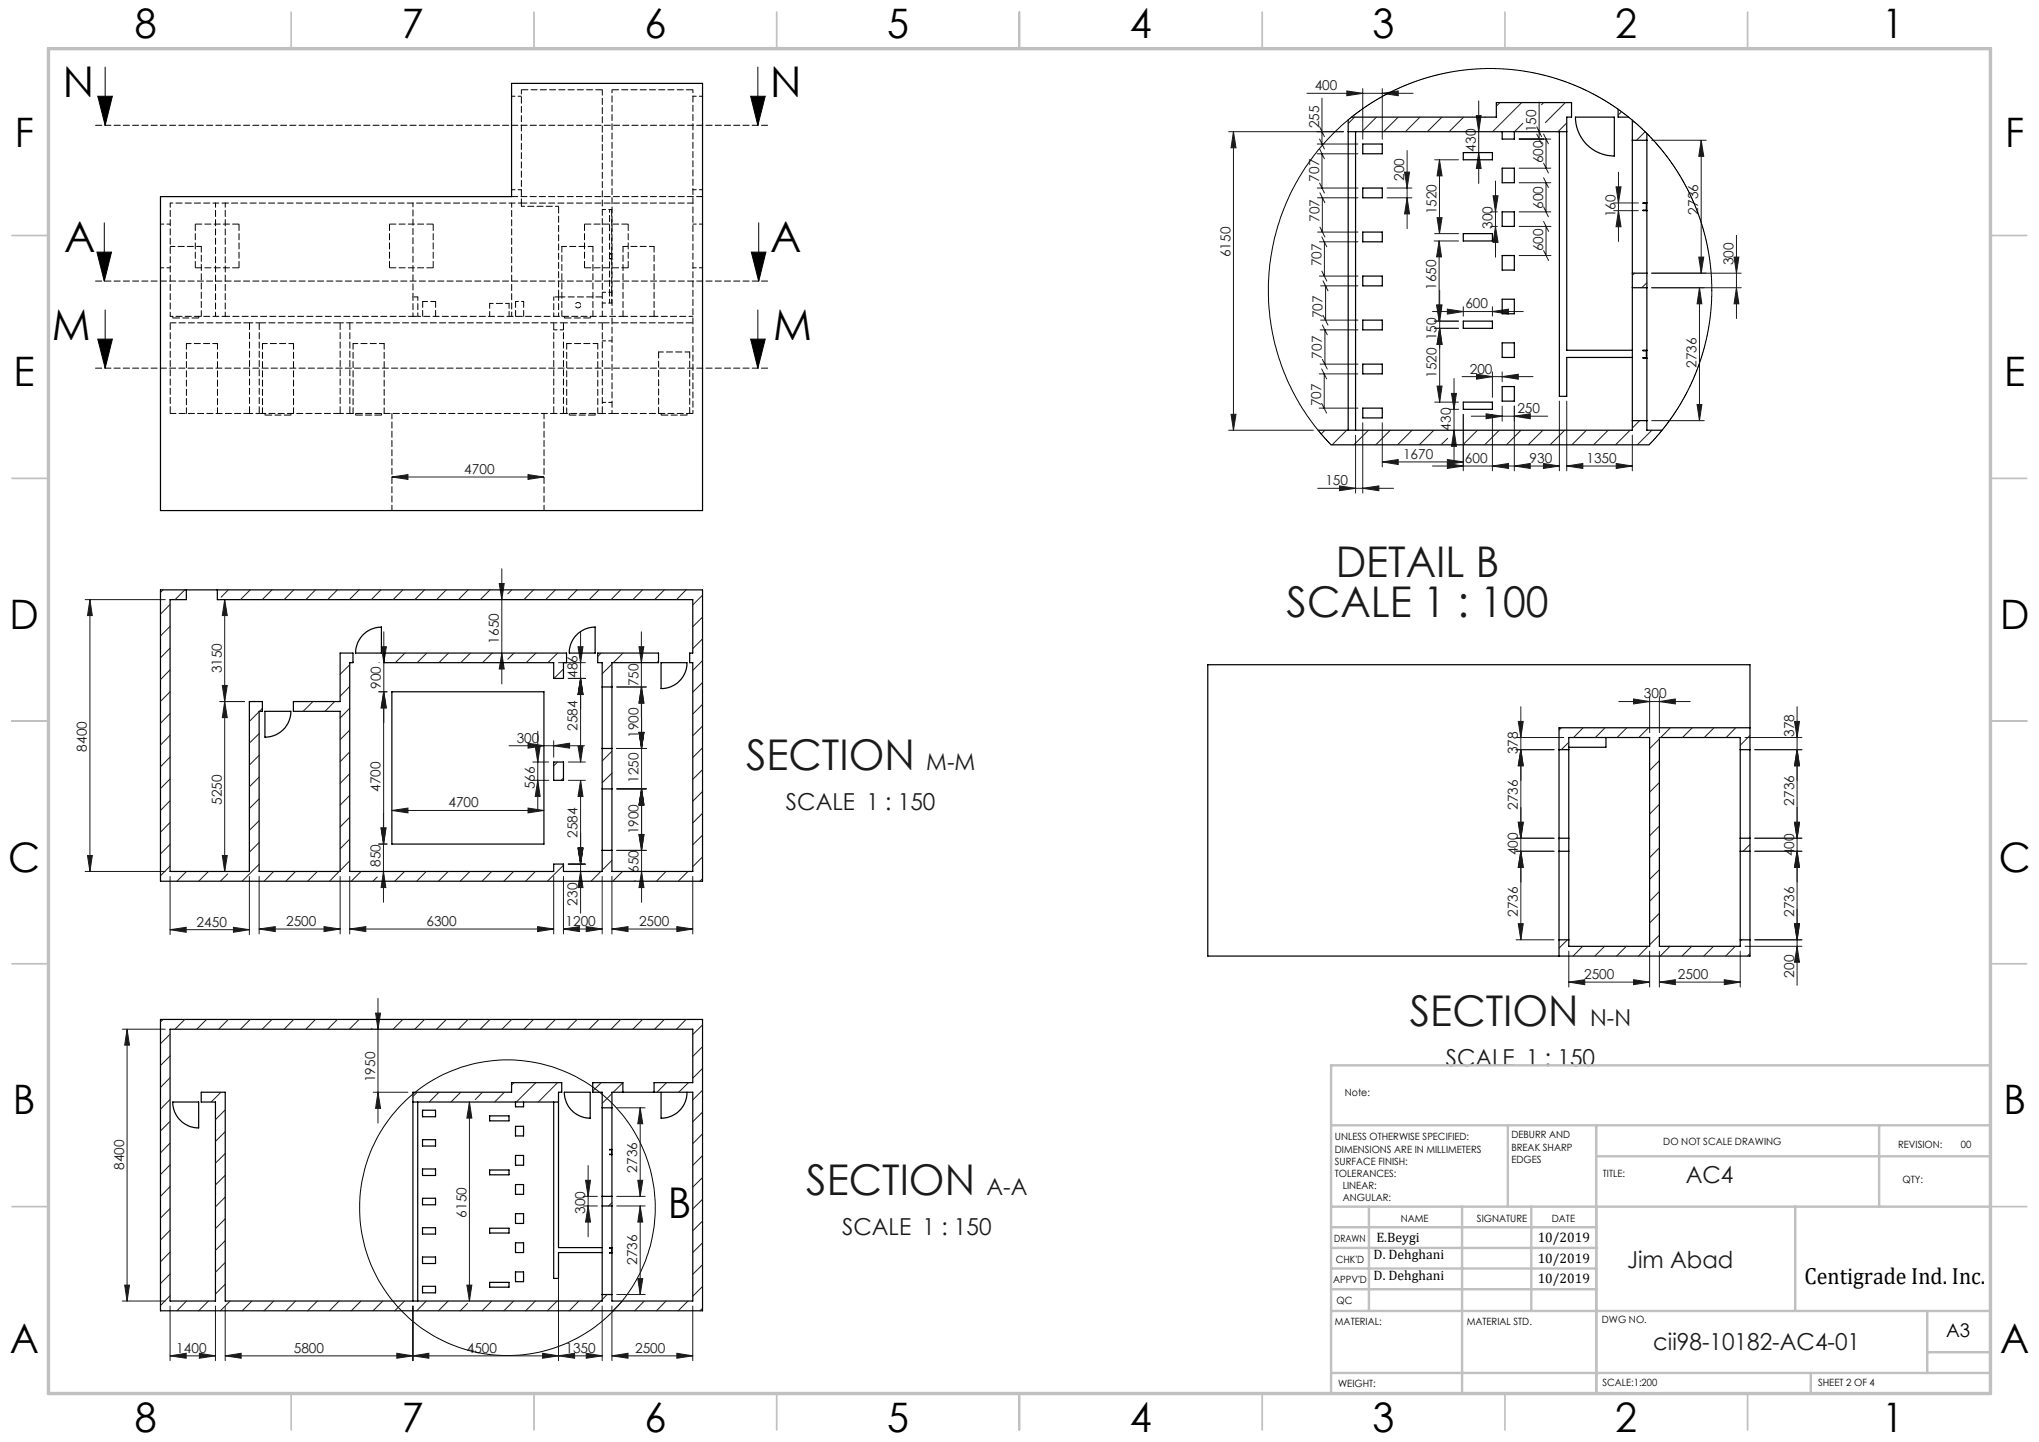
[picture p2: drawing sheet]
<svg xmlns="http://www.w3.org/2000/svg" width="420mm" height="297mm" viewBox="0 0 420 297" stroke-linecap="round" stroke-linejoin="round" font-family="sans-serif">
<g fill="none" stroke="#000" stroke-width=".21">
<path d="M20.1 19.8h3l-1.4 6zM21.7 13.8v12M154.6 19.8h3l-1.5 6zM156.1 13.8v12M20 51.9h3l-1.5 6zM21.5 45.9v12M154.8 51.9h3l-1.5 6zM156.3 45.9v12M20.1 69.8h3l-1.4 6zM21.7 63.8v12M154.6 69.8h3l-1.5 6zM156.1 63.8v12"/>
<circle cx="104.5" cy="248.8" r="30.5"/>
</g>
<g fill="none" stroke="#191924" stroke-width=".21">
<path d="M269.2 19.2h21.9M277.4 18.7l3.3 .5-3.3 .5zM280.7 18.2v10.5M284.7 19.2l3.3-.5v1zM284.7 18.2v10.5M253.1 27.1h23.6M254.1 27.1l.5 3.3h-1zM254.1 27.1v61.5M271.3 29.7h8.4M271.3 38.7h8.4M271.3 31.7h8.4M271.8 28.6l1 2.1"/>
<path d="M271.8 26.1l1 2M271.8 37.7l1 2.1M271.8 30.7l1 2M271.9 39.7l1 2.1M272.3 20.2v9.5M272.3 31.7v7M285.7 38.7h5.1M289.3 35.5h1l-.5 3.2zM289.8 31v16.1M295.5 32.9h4.9M296.5 32.9l.5 3.3h-1zM296.5 32.9v15.2"/>
<path d="M304.1 23.8h1l-.5 3.3zM304.6 31.4l.5 3.3h-1zM304.6 20.8v17M308 37.3v15.7M312.9 34.6h6.5M312.9 28.6h6.5M312.9 37.6h6.5M316.5 27.6l1 2M316.5 26.1l1 2M317 21v7.6M318 33.6l.9 2M318 27.6l.9 2"/>
<path d="M318 36.6l.9 2M318.5 28.6v6M318.5 37.6v6M332.9 38.5h1l-.5 3.3zM333.4 35.5v14.2M340.2 28.9h11.2M350.4 28.9l.5 3.3h-1zM350.4 28.9v27.4M271.4 40.7h8.3M271.4 47.8h8.3M271.8 49.8h7.9M271.8 56.9h7.9"/>
<path d="M271.9 46.8l1 2M272 58.9h7.7M272.3 48.8l1 2M272.3 55.8l1 2.1M272.4 40.7v7.1M272.5 57.9l1 2M272.8 49.8v7.1M273 58.9v7M285.7 40.7h5.1M289.8 40.7l.5 3.4h-1zM295.4 49.6h5M295.5 48.1h4.9"/>
<path d="M296 44.8h1l-.5 3.3zM296.4 49.6v16.5M296.4 49.6l.5 3.3h-1zM296.5 59.8v23M307.1 46.6h1.3M307.1 43.6h1.3M307.6 40.3h1l-.6 3.3zM308 46.6l.6 3.3h-1zM312.9 52.6h6.6M312.9 46.6h6.6M312.9 43.6h6.5M318 51.6l1 2.1"/>
<path d="M318 45.6l1 2.1M318 42.6l.9 2.1M318.5 46.6v6M332.4 43.4h5.1M332.4 41.8h5.1M333.4 43.4l.5 3.3h-1zM340.2 59.3h18.5M340.2 56.3h18.5M349.9 52.9h1l-.5 3.4zM350.1 59.3l.5 3.3h-1zM350.1 59.3v27.3M357.2 52.9h1l-.5 3.4z"/>
<path d="M357.7 48.5v17.1M357.7 59.3l.5 3.3h-1zM271.7 77h8M271.9 75h7.8M271.9 67.9h7.8M272 65.9h7.7M272.2 76l1.1 2M272.4 74l1 2M272.4 66.9l1 2.1M272.5 64.9l1 2.1M272.8 77v7.1M272.9 67.9v7.1"/>
<path d="M295.1 64.2h18.7M295.4 66.1h5M295.5 67.6h4.9M295.9 62.8h1l-.5 3.3zM296 62.8h1l-.5 3.3zM296 79.5h1l-.5 3.3zM296.5 67.6l.5 3.3h-1zM298.1 63.7l3.3 .5-3.3 .5zM299.5 78v17M301.2 77.6h14.6M301.4 63.2v1.9M304.1 77.1l3.3 .5-3.3 .5z"/>
<path d="M307.4 64.2l3.3-.5v1zM307.4 63.2v1.9M307.4 76.6v5.2M309.4 77.6l3.3-.5v1zM309.4 76.6v2M80.7 98.2l3.3-.4v.9zM80.7 98.2h31.3M108.8 97.8l3.2 .4-3.2 .5zM253.1 88.6h17.4M253.6 85.3h1l-.5 3.3zM271.7 84.1h8M272.2 83.1l1.1 2"/>
<path d="M279.2 89.6v12M280.7 87.1v14.5M284.7 95.1l3.3-.5v1.1zM284.7 87.1v9.1M284.7 95.1h16.7M295.5 82.8h4.9M298.1 94.6l3.3 .5-3.3 .6zM298.1 95.5l3.3 .5-3.3 .5zM298.5 84.3h1.9M299 81h1l-.5 3.3zM299.5 88.6l.5 3.3h-1zM301.4 85.3v11.7"/>
<path d="M303.1 85.7h15.7M306.1 85.2l3.3 .5-3.3 .6zM307.4 96l3.3-.5v1zM307.4 85.3v11.7M309.4 83.6v3.1M311.9 85.7l3.3-.5v1.1zM311.9 96l3.3-.5v1zM311.9 83.6v13.4M317.9 95.5l3.3 .5-3.3 .5zM321.2 96h-26.1M321.2 82.6v14.4M322.7 96l3.3-.5v1z"/>
<path d="M322.7 96h13.5M322.7 82.6v14.4M332.9 95.5l3.3 .5-3.3 .5zM336.2 89.6v7.4M340.2 86.6h10.8M349.6 83.3h1l-.5 3.3zM103.4 117.2v23.7M271.4 100.6h15.7M275.9 100.1l3.3 .5-3.3 .5zM280.7 100.6l3.3-.5v1zM17.5 123.5h16.5M18.5 123.5l.5 3.3h-1z"/>
<path d="M18.5 123.5v56M46.3 123.5l.5 3.3h-1zM46.3 123.5v56M78.1 136.5h.1M78.6 133.2h1l-.5 3.3zM79.1 130.1l-.1 43.7M102.8 120.2h1.1l-.5 3.3zM103.4 134.5l.5 3.3h-1.1zM115 136.5h5.6M117.1 139.7h3.5M119.1 133.2h1l-.5 3.3zM119.6 139.7l.5 3.3h-1z"/>
<path d="M119.6 130.1v26.8M131.6 133.2h1l-.5 3.3zM132.1 130.1l.1 55.7M45.3 144.5h5.1M45.8 141.2h1l-.5 3.3zM46.3 144.5l.5 3.3h-1zM78 142.5h1.7M79 142.5l.5 3.3h-1zM79.1 142.5l.5 3.3h-1zM104.8 153.6h15.6M108.8 153.1l3.2 .5-3.2 .5zM109.7 156.9h3.3"/>
<path d="M110.2 153.7h1.1l-.5 3.2zM110.8 150.6v16.5M114.1 152.6v3.4M114.1 153.6l3.2-.5v1zM117.1 156.9h3.5M119.1 153.7h1l-.5 3.2zM127 154.2h6.1M131.6 150.8h1l-.4 3.4zM132.2 141.5l.4 3.3h-1zM133.1 141.5h-6.1M312.3 154.4h7.8M312.3 151.9h9.8"/>
<path d="M312.7 148.6h1.1l-.5 3.3zM313.3 154.4l.5 3.3h-1.1zM313.3 145.6v48M333.4 144.5h14.8M336.5 144l3.3 .5-3.3 .5zM339.8 143.5v7.4M341.8 144.5l3.3-.5v1zM341.8 143.5v7.4M359.4 151.9h11.8M361.5 154.4h9.7M369.6 148.6h1.1l-.5 3.3zM370.2 154.4l.5 3.3h-1.1z"/>
<path d="M370.2 145.6v57.3M17.5 179.5h16.5M18 176.2h1l-.5 3.3zM45.8 176.2h1l-.5 3.3zM78 173.8h1.7M78.5 170.5h1l-.5 3.3zM79 179.5l.5 3.3h-1zM79 167.5v18.3M80.7 166.9l3.3-.5v1zM80.7 166.9h31.3M108.8 166.4l3.2 .5-3.2 .5zM109.7 160.7h3.3"/>
<path d="M110.8 160.7l.5 3.3h-1.1zM117.1 178h3.5M117.1 160.7h3.5M119.1 174.7h1l-.5 3.3zM119.6 179.5l.5 3.3h-1zM119.6 160.7l.5 3.3h-1zM119.6 160.7v27.4M127 175.2h6.1M127 162.5h6.1M131.6 171.9h1l-.4 3.3zM132.2 162.5l.4 3.3h-1zM132.2 179.5l.4 3.3h-1z"/>
<path d="M312.3 172.6h7.8M312.3 175.3h7.8M312.7 169.4h1.1l-.5 3.2zM313.3 175.3l.5 3.3h-1.1zM361.5 172.6h9.7M361.5 175.3h9.7M369.6 169.4h1.1l-.5 3.2zM370.2 175.3l.5 3.3h-1.1zM35 191.5l3.3-.5v1zM35 180.5v12M35 191.5h16.4M48.1 191l3.3 .5-3.3 .5z"/>
<path d="M51.4 180.5v12M53.4 191.3l3.3-.5v1.1zM53.4 191.3h16.7M53.4 180.5v11.9M66.7 190.8l3.4 .5-3.4 .6zM70.1 180.5v11.9M72 191.3l3.4-.5v1.1zM72 191.3h42.1M72 180.5v11.9M110.7 190.8l3.4 .5-3.4 .6zM114.1 180.5v11.9M116.1 191.3l3.2-.5v1.1z"/>
<path d="M116.1 180.5v11.9M116.1 191.3h7.9M120.8 190.8l3.2 .5-3.2 .6zM124 180.5v11.9M126 191.3l3.4-.5v1.1zM126 191.3h16.7M126 180.5v11.9M139.4 190.8l3.3 .5-3.3 .6zM142.7 180.5v11.9M312.3 193.6h7.8M312.7 190.2h1.1l-.5 3.4zM323.1 195.9v7.4"/>
<path d="M339.8 195.9v7.4M341.8 195.9v7.4M358.5 195.9v7.4M359.4 194.9h11.8M361.5 193.6h9.7M369.6 190.2h1.1l-.5 3.4zM370.2 194.9l.5 3.3h-1.1zM25.2 212h8.8M26.2 212l.5 3.3h-1zM26.2 212v56M77.4 208.7h1l-.5 3.3zM77.9 205.6v25.7"/>
<path d="M323.1 202.3l3.3-.5v1zM323.1 202.3h16.7M336.5 201.8l3.3 .5-3.3 .5zM341.8 202.3l3.3-.5v1zM341.8 202.3h16.7M355.2 201.8l3.3 .5-3.3 .5zM76.9 225h7.1M77.9 225l.5 3.3h-1zM96.7 227l.5 3.3h-1zM96.7 227v41M127 228.2h5.9M131.9 228.2l.5 3.3h-1z"/>
<path d="M131.9 228.2v18.2M115 258v22.2M120.1 248.4h2.9M120.1 246.4h2.9M120.6 243.1h1l-.5 3.3zM121.1 240.1v14.6M121.1 248.4l.5 3.3h-1zM127 248.4h5.9M127 246.4h5.9M131.4 243.1h1l-.5 3.3zM131.9 248.4l.5 3.3h-1zM131.9 248.4v18.2"/>
<path d="M25.2 268h8.8M25.7 264.7h1l-.5 3.3zM35 279.3l3.3-.6v1zM35 279.3h9.4M35 269v11.2M41.1 278.7l3.3 .6-3.3 .4zM44.4 269v11.2M46.4 279.3l3.3-.6v1zM46.4 269v11.2M46.4 279.3h77.6M81.7 278.7l3.4 .6-3.4 .4zM85.1 279.3l3.2-.6v1z"/>
<path d="M85.1 269v11.2M96.2 264.7h1l-.5 3.3zM111.8 278.7l3.2 .6-3.2 .4zM115 279.3l3.4-.6v1zM120.8 278.7l3.2 .6-3.2 .4zM124 269v11.2M126 279.3l3.4-.6v1zM126 279.3h16.7M126 269v11.2M127 266.6h5.9M131.4 263.3h1l-.5 3.3zM139.4 278.7l3.3 .6-3.3 .4z"/>
<path d="M142.7 269v11.2"/>
</g>
<path d="M158.3 57.9h-138.8" fill="none" stroke="#000" stroke-width=".21" stroke-dasharray="1.3 .6" stroke-dashoffset="-.2"/>
<path d="M158.1 25.8h-138.4M158.1 75.8h-138.4" fill="none" stroke="#000" stroke-width=".21" stroke-dasharray="1.3 .6"/>
<g fill="none" stroke="#c0c0c0" stroke-width=".35">
<path d="M60 2.5v7.5M110 2.5v7.5M160 2.5v7.5M210 2.5v7.5M260 2.5v7.5M310 2.5v7.5M360 2.5v7.5M2.5 48.5h7.5M410 48.5h7.5M2.5 98.5h7.5M410 98.5h7.5M2.5 148.5h7.5"/>
<path d="M410 148.5h7.5M2.5 198.5h7.5M410 198.5h7.5M2.5 248.5h7.5M410 248.5h7.5M60 287v7.5M110 287v7.5M160 287v7.5M210 287v7.5M260 287v7.5M310 287v7.5M360 287v7.5"/>
</g>
<g fill="none" stroke="#c0c0c0" stroke-width=".5">
<path d="M410 219.4h-135.8v67.4M274.2 231.8h135.8M310.6 231.8v16.7M328.8 231.8v55.2M328.8 238.2h81.2M387.1 231.8v16.7M274.2 248.5h135.8M274.2 257h54.6M274.2 252.8h54.6M282 248.5v21.5M301.2 248.5v38.3M315.4 248.5v21.5"/>
<path d="M369.8 248.5v21.5M274.2 265.5h54.6M274.2 261.3h54.6M274.2 270h135.8M397 270v12.8M397 278.5h13M274.2 282.8h135.8M373 282.8v4.2"/>
</g>
<path d="M10 10h400v277h-400z" fill="none" stroke="#c0c0c0" stroke-width=".7"/>
<g fill="#000">
<path d="M154.8 51.9h3l-1.5 6zM20 51.9h3l-1.5 6z"/>
<path d="M154.6 69.8h3l-1.5 6zM20.1 69.8h3l-1.4 6zM154.6 19.8h3l-1.5 6zM20.1 19.8h3l-1.4 6z"/>
</g>
<g fill="#191924">
<path d="M311.9 85.7l3.3-.5v1.1zM306.1 85.2l3.3 .5-3.3 .6z"/>
<path d="M307.4 96l3.3-.5v1zM298.1 95.5l3.3 .5-3.3 .5z"/>
<path d="M284.7 19.2l3.3-.5v1zM277.4 18.7l3.3 .5-3.3 .5zM336.5 201.8l3.3 .5-3.3 .5zM323.1 202.3l3.3-.5v1z"/>
<path d="M80.7 98.2l3.3-.4v.9zM108.8 97.8l3.2 .4-3.2 .5zM46.4 279.3l3.3-.6v1zM81.7 278.7l3.4 .6-3.4 .4zM85.1 279.3l3.2-.6v1zM111.8 278.7l3.2 .6-3.2 .4zM275.9 100.1l3.3 .5-3.3 .5zM280.7 100.6l3.3-.5v1zM284.7 95.1l3.3-.5v1.1zM298.1 94.6l3.3 .5-3.3 .6zM311.9 96l3.3-.5v1zM317.9 95.5l3.3 .5-3.3 .5zM298.1 63.7l3.3 .5-3.3 .5zM307.4 64.2l3.3-.5v1zM116.1 191.3l3.2-.5v1.1zM120.8 190.8l3.2 .5-3.2 .6zM126 191.3l3.4-.5v1.1zM139.4 190.8l3.3 .5-3.3 .6zM80.7 166.9l3.3-.5v1zM108.8 166.4l3.2 .5-3.2 .5z"/>
<path d="M108.8 153.1l3.2 .5-3.2 .5zM114.1 153.6l3.2-.5v1z"/>
<path d="M126 279.3l3.4-.6v1zM139.4 278.7l3.3 .6-3.3 .4z"/>
<path d="M53.4 191.3l3.3-.5v1.1zM66.7 190.8l3.4 .5-3.4 .6z"/>
<path d="M35 191.5l3.3-.5v1zM48.1 191l3.3 .5-3.3 .5z"/>
<path d="M341.8 202.3l3.3-.5v1zM355.2 201.8l3.3 .5-3.3 .5z"/>
<path d="M35 279.3l3.3-.6v1zM41.1 278.7l3.3 .6-3.3 .4z"/>
<path d="M304.1 77.1l3.3 .5-3.3 .5zM309.4 77.6l3.3-.5v1z"/>
<path d="M289.8 40.7l.5 3.4h-1zM289.3 35.5h1l-.5 3.2z"/>
<path d="M121.1 248.4l.5 3.3h-1zM120.6 243.1h1l-.5 3.3zM357.7 59.3l.5 3.3h-1zM357.2 52.9h1l-.5 3.4zM296 79.5h1l-.5 3.3zM296.5 67.6l.5 3.3h-1z"/>
<path d="M370.2 175.3l.5 3.3h-1.1zM369.6 169.4h1.1l-.5 3.2z"/>
<path d="M131.4 243.1h1l-.5 3.3zM131.9 228.2l.5 3.3h-1zM131.4 263.3h1l-.5 3.3zM131.9 248.4l.5 3.3h-1zM96.2 264.7h1l-.5 3.3zM96.7 227l.5 3.3h-1zM253.6 85.3h1l-.5 3.3zM254.1 27.1l.5 3.3h-1zM349.9 52.9h1l-.5 3.4zM350.4 28.9l.5 3.3h-1zM349.6 83.3h1l-.5 3.3zM350.1 59.3l.5 3.3h-1zM304.6 31.4l.5 3.3h-1zM304.1 23.8h1l-.5 3.3zM296 44.8h1l-.5 3.3zM296.5 32.9l.5 3.3h-1zM299.5 88.6l.5 3.3h-1zM299 81h1l-.5 3.3zM296.5 67.6l.5 3.3h-1zM296 62.8h1l-.5 3.3zM45.8 141.2h1l-.5 3.3zM46.3 123.5l.5 3.3h-1zM79 179.5l.5 3.3h-1zM78.5 170.5h1l-.5 3.3zM119.6 179.5l.5 3.3h-1zM119.1 174.7h1l-.5 3.3zM119.1 174.7h1l-.5 3.3zM119.6 160.7l.5 3.3h-1zM119.1 153.7h1l-.5 3.2zM119.6 139.7l.5 3.3h-1zM119.6 139.7l.5 3.3h-1zM119.1 133.2h1l-.5 3.3zM110.8 160.7l.5 3.3h-1.1zM110.2 153.7h1.1l-.5 3.2zM131.6 171.9h1l-.4 3.3zM132.2 162.5l.4 3.3h-1zM132.2 162.5l.4 3.3h-1zM131.6 150.8h1l-.4 3.4zM131.6 150.8h1l-.4 3.4zM132.2 141.5l.4 3.3h-1zM103.4 134.5l.5 3.3h-1.1zM102.8 120.2h1.1l-.5 3.3zM79.1 142.5l.5 3.3h-1zM78.6 133.2h1l-.5 3.3zM312.7 190.2h1.1l-.5 3.4zM313.3 175.3l.5 3.3h-1.1zM369.6 190.2h1.1l-.5 3.4zM370.2 175.3l.5 3.3h-1.1z"/>
<path d="M25.7 264.7h1l-.5 3.3zM26.2 212l.5 3.3h-1zM77.9 225l.5 3.3h-1zM77.4 208.7h1l-.5 3.3zM18 176.2h1l-.5 3.3zM18.5 123.5l.5 3.3h-1z"/>
<path d="M132.2 179.5l.4 3.3h-1zM131.6 171.9h1l-.4 3.3zM313.3 154.4l.5 3.3h-1.1zM312.7 148.6h1.1l-.5 3.3zM313.3 175.3l.5 3.3h-1.1zM312.7 169.4h1.1l-.5 3.2zM370.2 154.4l.5 3.3h-1.1zM369.6 148.6h1.1l-.5 3.3zM370.2 194.9l.5 3.3h-1.1zM369.6 190.2h1.1l-.5 3.4z"/>
<path d="M333.4 43.4l.5 3.3h-1zM332.9 38.5h1l-.5 3.3z"/>
<path d="M132.1 141.5l.5 3.3h-1zM131.6 133.2h1l-.5 3.3z"/>
<path d="M296.4 49.6l.5 3.3h-1zM295.9 62.8h1l-.5 3.3zM46.3 144.5l.5 3.3h-1zM45.8 176.2h1l-.5 3.3zM79 142.5l.5 3.3h-1zM78.5 170.5h1l-.5 3.3zM313.3 154.4l.5 3.3h-1.1zM312.7 169.4h1.1l-.5 3.2zM370.2 154.4l.5 3.3h-1.1zM369.6 169.4h1.1l-.5 3.2z"/>
<path d="M307.6 40.3h1l-.6 3.3zM308 46.6l.6 3.3h-1z"/>
<path d="M115 279.3l3.4-.6v1zM120.8 278.7l3.2 .6-3.2 .4zM322.7 96l3.3-.5v1zM332.9 95.5l3.3 .5-3.3 .5zM72 191.3l3.4-.5v1.1zM110.7 190.8l3.4 .5-3.4 .6zM336.5 144l3.3 .5-3.3 .5zM341.8 144.5l3.3-.5v1z"/>
</g>
<g fill="none" stroke="#000" stroke-width=".25">
<path d="M277.7 27.1h45M277.7 24.7v63.9M278.4 24.1h29.8v-3h15.5v3h-1v48h13.5M279.2 27.1v61.5M280.7 29.7h4v2h-4zM280.7 38.7h4v2h-4zM301.4 31.4h6v1.5h-6zM309.4 27.1v1.5h2.5v-1.5M309.4 34.6h2.5v3h-2.5zM321.2 27.1v54.5h1.5v-8h13.5M324.5 24.1h8v8l-1.3-.1-1.6-.4-1.5-.8-1.3-1.1-1-1.3-.8-1.5-.4-1.6zM333.3 22.5v1.6h2.2"/>
<path d="M336.2 24.7v63.9h-64.7M336.2 28.9h3M339.2 27.5v61.1h3.1M33.1 40.5h72.3v-23.3h39.3v88h-111.6zM280.7 47.8h4v2h-4zM280.7 56.9h4v2h-4zM301.4 48.1h6v1.5h-6zM309.4 43.6h2.5v3h-2.5zM309.4 52.6h2.5v3h-2.5zM336.2 59.3h3M336.2 56.3h3M339.2 41.8h-.7l.6 .1v1.4h-.6v.1h.7"/>
<path d="M280.7 65.9h4v2h-4zM280.7 75h4v2h-4zM301.4 66.1h6v1.5h-6zM309.4 70.6h2.5v3h-2.5zM309.4 61.6h2.5v3h-2.5zM309.4 79.6h2.5v3h-2.5zM339.2 72.1h-.7v.1h.6v1.5h-.6v.1h.7M274.2 91.6h65.5M280.7 84.1h4v2h-4zM301.4 82.8h6v1.5h-6zM336.2 86.6h3M33.1 121.5h111.6v60h-111.6z"/>
<path d="M38.4 121.5v2h-3.4v56h16.4v-35h2.6v2h-.6v33h16.7v-33h-9.7v-2h9.7v-10h2.6v2h-.7v43h42.1v-1.5h2v1.5h7.9v-43h-.9v-2h12.5v2h-9.6v43h16.7v-43h-.6v-2h.6v-11h-97.9v-2M74.8 130.8l1.6-1.2 1-.3 1.2-.2v5.4h-5.4l.1-.9 .4-1.3zM79.1 134.5h37.6v2h-.6v3.2h-2v-3.2h-35zM118.9 130.6l1.5-1 1-.3 1.2-.2v5.4h-5.3v-1l.4-1.1 .6-1.1zM136.2 136.5h5.3l-.1 1.3-.6 1.5-.8 .9-1 .9-1.5 .6-1.3 .1zM248.8 136.9h111.7v60h-111.7zM54.6 146.5h5.3v.6l-.6 2-1.1 1.3-.9 .7-1 .4-1.7 .3zM80.7 142.5h31.3v31.3h-31.3zM114.1 156.9h2v3.8h-2zM124 141.5h2M124 154.2h2M321.1 154.4h2"/>
<path d="M323.1 151.9h16.7v43h-16.7zM330.8 151.9v2h-7.7M341.8 151.9h16.7v43h-16.7zM358.5 154.4h2M360.5 149.9h-39.4v47M124 175.2h2M124 162.5h2M321.1 175.3h2M321.1 172.6h2M358.5 175.3h2M358.5 172.6h2M321.1 193.6h2"/>
<path d="M358.5 193.6h2M33.1 210h111.6v60h-111.6zM35.6 227h5.3v5.3l-1-.1-1.3-.4-1.1-.7-.6-.6-.9-1.4-.3-1.1zM85.1 227h29.9M86 227v41M87 228.7h2.7v1.3h-2.7zM87 234.7h2.7v1.3h-2.7zM100.9 229.8h3.9v1.1h-3.9zM106.2 227v1h1.6v-1M106.2 232h1.6v2h-1.6zM106.2 238h1.6v2h-1.6zM114.1 227v36.3h.9v-5.3h9"/>
<path d="M116.2 225h5.4v5.3l-1.2-.1-1.2-.4-1.6-1.2-.9-1.4-.4-1.1zM124 228.2h2M126 225h16.7v43h-16.7zM126 236.7h-.4l.4 .1v.9l-.4 .1h.4M128.3 225v-2h-6.2v2h1.9v43h-77.6v-43h-4.9v2h2.9v41h-9.4v-56h107.7v11h-8v2M136.2 225v5.3l1.2-.1 .9-.3 .9-.5 1-.8 .9-1.6 .3-1 .1-1M87 240.8h2.7v1.3h-2.7zM87 246.8h2.7v1.3h-2.7zM87 252.9h2.7v1.3h-2.7zM87 258.9h2.7v1.3h-2.7zM100.9 241h3.9v1h-3.9zM100.9 253h3.9v1h-3.9z"/>
<path d="M106.2 256h1.6v2h-1.6zM106.2 244h1.6v2h-1.6zM106.2 250h1.6v2h-1.6zM124 257h-9v-32h.7v-2h-10.3v2h-20.3v43M124 248.4h2M124 246.4h2M126 257h-.4l.4 .1v.9l-.4 .1h.4M87 264.9h2.7v1.4h-2.7zM100.9 264.1h3.9v1h-3.9zM106.2 262h1.6v2h-1.6zM124 266.6h2"/>
</g>
<path d="M35.1 41.8h9.3M125.6 43.2v17M35.1 65.2h9.3M86.1 65.2h38" fill="none" stroke="#000" stroke-width=".21" stroke-dasharray="1.3 .6" stroke-dashoffset=".7"/>
<g fill="none" stroke="#000" stroke-width=".21" stroke-dasharray="1.3 .6" stroke-dashoffset=".1">
<path d="M115.7 50.8v14.4M126 53.3v6.9M128.3 50.8v14.4M142.7 41.8h-35.3M35.1 66.5h16.3M38.4 70.8v14.4M41.5 65.2v-14.4M54.1 70.8v14.4M72.7 70.8v14.4M87.1 65.2v-3.1M89.7 65.2v-3.1M106.2 65.2v-3.1"/>
<path d="M107.9 65.2v-3.1M116.7 70.8v14.4M122.1 65.2v-14.4M134.7 65.2v-14.4M35.1 85.2h16.3M44.8 85.2v-14.4M60.5 85.2v-14.4M79.1 85.2v-14.4M123.1 85.2v-14.4"/>
</g>
<g fill="none" stroke="#000" stroke-width=".21" stroke-dasharray="1.3 .6" stroke-dashoffset="-.1">
<path d="M107.4 18.5h16.7M126.1 18.5h16.6M40.2 55.2h9M40.2 46.2v9M49.2 55.2v-9M49.2 46.2h-9M80.2 46.2v9M80.2 55.2h9M89.2 46.2h-9M89.2 55.2v-9M115.1 42.5v18.7M120.4 46.2v9"/>
<path d="M120.4 55.2h9M126 43.2v9.1M129.4 46.2h-9M129.4 55.2v-9M35.1 66.5v18.7M35.6 65.5h5.3M51.4 66.5v18.7M53.4 66.5v18.7M53.4 66.5h16.7M70.1 66.5v18.7M72.1 66.5v18.7M114.1 66.5v18.7"/>
<path d="M116.1 66.5v18.7M116.3 65.5h5.3M124.1 66.5v18.7M124.1 61.2h-9M124.1 66.5h18.6M53.4 85.2h16.7M54.6 85.5h5.3M73.3 85.5h5.3M117.3 85.5h5.3M126.1 85.2h16.6M136.2 85.5h5.3"/>
</g>
<g fill="none" stroke="#000" stroke-width=".21" stroke-dasharray="1.3 .6" stroke-dashoffset=".6">
<path d="M105.4 19.8h2M126.1 18.5v66.7M142.7 18.5v66.7M142.7 19.8h2M105.4 39.1h2M142.7 39.1h2M33.1 46.2h2M33.1 55.2h2M46.4 41.8h61M46.4 41.8h-2M115.1 42.5h-7.7M126.1 43.2h-2"/>
<path d="M144.7 55.2h-2M144.7 46.2h-2M44.4 65.2h2M53.4 66.5h-2M70.1 66.5h2M72.1 66.5h42M114.1 66.5h2M116.1 67.9h-2M124.1 60.2h2M126.1 70.2h-2M126.1 62.4h-2M51.4 85.2h2"/>
<path d="M70.1 85.2h2M72.1 85.2h42M116.1 85.2h-2M124.1 85.2h2M126.1 82.9h-2"/>
</g>
<path d="M107.4 18.5v23.3M35.1 41.8v23.4M44.4 41.8v23.4M46.4 41.8v23.4M105.4 41.8v23.4M46.4 65.2h38.7M116.1 66.5h8M128.3 65.2h-4.2M142.7 65.2h-8M116.1 85.2h8" fill="none" stroke="#000" stroke-width=".21" stroke-dasharray="1.3 .6" stroke-dashoffset=".4"/>
<path d="M126 52.3v1M85.1 61.2v4M85.1 61.2v-19.4M85.1 65.2h1M86.1 61.2h-1M86.1 61.2v4M104.9 62.5h-4M114.1 65.2v-4M115.1 61.2h-1M115.1 65.2v-4M125.6 60.2v2.2M126 60.2v2.2" fill="none" stroke="#000" stroke-width=".21" stroke-dasharray="1.3 .6" stroke-dashoffset=".5"/>
<path d="M124.1 18.5v46.7M80.7 105.2v-20M112.1 105.2v-20" fill="none" stroke="#000" stroke-width=".21" stroke-dasharray="1.3 .6" stroke-dashoffset=".2"/>
<g fill="none" stroke="#000" stroke-width=".21" stroke-dasharray="1.3 .6">
<path d="M125.6 53.3h.1M125.6 52.3h.4M125.6 52.3h.1M125.6 52.3h.5M126 53.3h-.4M126.1 53.3h-.5M144.7 40.5h-39.3M35.6 65.5v-.3M40.9 65.5v-.3M116.3 65.5v-.3M121.6 65.5v-.3M135.7 72.5v12.7"/>
<path d="M54.6 85.5v-.3M59.9 85.5v-.3M73.3 85.5v-.3M78.6 85.5v-.3M117.3 85.5v-.3M122.6 85.5v-.3M136.2 85.5v-.3M141.5 85.5v-.3M142.1 85.2v-12.7"/>
</g>
<g fill="none" stroke="#000" stroke-width=".21" stroke-dasharray="1.3 .6" stroke-dashoffset=".3">
<path d="M41.5 50.8h-6.4M107.4 42.5v-.7M122.1 50.8h-6.4M134.7 50.8h-6.4M44.8 70.8h-6.4M60.5 70.8h-6.4M79.1 70.8h-6.4M87.1 62.1h2.6M100.9 62.5v2.7M104.9 62.5v2.7M123.1 70.8h-6.4M128.3 65.2h6.4"/>
<path d="M142.1 72.5h-6.4"/>
</g>
<path d="M107.9 62.1h-1.7" fill="none" stroke="#000" stroke-width=".21" stroke-dasharray="1.3 .6" stroke-dashoffset=".8"/>
<path d="M119.6 62.9l-.1-.4-.4-.2-.4 .2-.2 .3 .2 .4 .3 .2 .4-.1 .2-.4" fill="none" stroke="#000" stroke-width=".21" stroke-dasharray="1.3 .6" stroke-dashoffset="-.2"/>
<g fill="none" stroke="#191924" stroke-width=".21">
<path d="M279 24.1l-1.3 1.3M283.5 24.1l-3 3M288 24.1l-3 3M292.5 24.1l-3 3M297 24.1l-3 3M301.5 24.1l-3 3M306 24.1l-.1 .1M309 21.1l-.8 .8M313.4 21.1l-6 6M313.7 25.4l-1.7 1.7M318 21.1l-.5 .5M322.4 21.1l-4.1 4.2"/>
<path d="M322.7 25.3l-1.8 1.8M334 23l-.7 .7M336.5 25l-.3 .3M338.9 27.1l-1.8 1.8M336.7 56.3l-.5 .4M339.2 58.2l-1 1.1M338.8 72.1l-.1 .1M272.9 88.6l-.8 .8M277.4 88.6l-3 3M281.9 88.6l-3 3M286.4 88.6l-3 3M290.9 88.6l-3 3"/>
<path d="M295.3 88.6l-3 3M298.2 90.3l-1.4 1.3M304.3 88.6l-3 3M308.8 88.6l-3 3M313.3 88.6l-3 3M317.8 88.6l-3 3M322.3 88.6l-3 3M326.8 88.6l-3 3M331.3 88.6l-3 3M335.8 88.6l-3 3M337.7 86.6l-1.5 1.6M340.3 88.6l-3 3"/>
<path d="M33.6 121.5l-.5 .5M35 124.5l-1.9 2M35 129l-1.9 2M35 133.5l-1.9 2M35 138l-1.9 2M38.1 121.5l-2 2M45 123.5h.1M47 121.5l-1.5 1.5M51.5 121.5l-2 2M56 121.5l-2 2M60.5 121.5l-2 2M65 121.5l-2 2"/>
<path d="M69.5 121.5l-2 2M72 136.9l-1.9 2M72.7 136.2l-.2 .3M74 121.5l-2 2M78.5 121.5l-2 2M83 121.5l-2 2M83.4 134.5l-2 2M87.5 121.5l-2.1 2M87.9 134.5l-2 2M91.9 121.5l-2 2M92.4 134.5l-2 2M96.4 121.5l-2 2"/>
<path d="M96.9 134.5l-2 2M100.9 121.5l-2 2M101.4 134.5l-2 2M105.4 121.5l-.8 .8M105.9 134.5l-1.3 1.3M109.9 121.5l-2 2M110.4 134.5l-2 2M114.4 121.5l-2 2M114.9 134.5l-2 2M116.1 137.8l-2 1.9M118.9 121.5l-2 2M123.4 121.5l-2 2"/>
<path d="M123.8 134.5l-.7 .7M126 136.8l-2 2M127.8 121.5l-1.9 2M128.3 134.5l-2 2M132.4 121.5l-2 2M135.6 136.2l-.3 .3M136.8 121.5l-2 2M141.3 121.5l-2 2M144.7 136.1l-2 2M144.7 122.6l-2 2M144.7 127.1l-2 2M144.7 131.6l-2 2"/>
<path d="M35 142.5l-1.9 2M35 147l-1.9 2M35 151.4l-1.9 2.1M35 155.9l-1.9 2M53.4 146.6l-2 2M53.4 151.1l-2 2M53.4 155.6l-2 2M54 145.9l-.5 .6M64.5 144.5l-2.1 2M68.9 144.5l-1.9 2M72 141.4l-1.9 2M72 145.9l-1.9 2"/>
<path d="M72 150.4l-1.9 2M72 154.9l-1.9 2M72 159.3l-1.9 2.1M114.8 156.9l-.7 .9M126 154.7l-2 2M126 159.2l-2 2M126 141.3l-.2 .2M144.7 140.6l-2 2M144.7 145.1l-2 2M144.7 149.5l-2 2M144.7 154l-2 2M144.7 158.5l-2 2"/>
<path d="M321.6 149.9l-.5 .5M323.1 152.9l-1.5 1.5M326.1 149.9l-2 2M330.6 149.9l-2 2M335.1 149.9l-2 2M339.6 149.9l-2 2M341.8 152.2l-2 2M341.8 156.7l-2 2M344.1 149.9l-2 2M348.6 149.9l-2 2M353.1 149.9l-2.1 2M357.5 149.9l-1.9 2"/>
<path d="M360.5 151.5l-2 2M35 160.4l-1.9 2M35 164.9l-1.9 2M35 169.4l-1.9 2M35 173.9l-1.9 2M35 178.4l-1.9 2M38.4 179.5l-2 2M42.9 179.5l-2 2M46.9 180l-1.5 1.5M53.4 160.1l-2 2M53.4 164.5l-2 2M53.4 169l-2 2"/>
<path d="M53.4 173.5l-2 2M53.4 178l-3.5 3.5M56.4 179.5l-2 2M60.9 179.5l-2 2M65.4 179.5l-2 2M69.8 179.5l-1.9 2M72 163.8l-1.9 2M72 168.3l-1.9 2M72 172.8l-1.9 2M72 177.3l-1.9 2M74.4 179.5l-2 2M83.3 179.5l-2 2"/>
<path d="M87.8 179.5l-2 2M92.3 179.5l-2 2M96.8 179.5l-2 2M101.3 179.5l-2 2M105.8 179.5l-2 2M110.3 179.5l-2 2M116.1 178.2l-3.4 3.3M116.1 160.3l-.5 .4M123.8 179.5l-2.1 2M126 177.2l-2 2M128.2 179.5l-2 2M137.2 179.5l-2 2"/>
<path d="M141.7 179.5l-2 2M144.7 163l-2 2M144.7 167.5l-2 2M144.7 176.5l-2 2M144.7 172l-2 2M321.3 172.6l-.2 .3M341.8 161.2l-2 2M341.8 165.7l-2 2M341.8 170.1l-2 2.1M341.8 174.6l-2 2M341.8 179.1l-2 2M360.5 173.9l-1.4 1.4"/>
<path d="M77.7 180.6l-.9 .9M130.8 181.4l-.1 .1M144.7 181l-.5 .5M322.9 193.6l-1.8 1.7M326 194.9l-2 2M330.5 194.9l-2 2M335 194.9l-2 2M339.5 194.9l-2 2M341.8 183.6l-2 2M341.8 188.1l-2 2M341.8 192.6l-2 2M344 194.9l-2 2"/>
<path d="M348.5 194.9l-2 2M353 194.9l-2.1 2M357.4 194.9l-1.9 2M358.8 193.6l-.3 .3M360.5 196.4l-.6 .5M33.6 210l-.5 .5M35 213l-1.9 2M35 217.5l-1.9 2M38.1 210l-2 2M42.5 210l-2 2M47 210l-2 2M51.5 210l-2 2"/>
<path d="M56 210l-2 2M60.5 210l-2 2M65 210l-2 2M69.5 210l-2 2M74 210l-2 2M76.6 211.8l-.1 .2M83 210l-2 2M87.5 210l-2.1 2M91.9 210l-2 2M96.4 210l-2 2M100.9 210l-2 2M105.4 210l-2 2"/>
<path d="M109.9 210l-2 2M114.4 210l-2 2M118.9 210l-2 2M123.4 210l-2 2M127.8 210l-1.9 2M132.4 210l-2 2M136.8 210l-2 2M141.3 210l-2 2M144.7 211.1l-2 2M144.7 215.6l-2 2M35 222l-1.9 2M35 226.4l-1.9 2.1"/>
<path d="M35 231l-1.9 1.9M35 235.4l-1.9 2.1M35 239.9l-1.9 2M45.5 225l-2 2M46.4 228.6l-2 2M46.4 233.1l-2 2M46.4 237.6l-2 2M85.9 225l-.8 .8M90.4 225l-2 2M94.9 225l-2 2M99.4 225l-1.5 1.5M103.9 225l-2 2"/>
<path d="M105.9 223l-.5 .5M110.4 223l-4 4M114.9 223l-4 4M123.8 223l-1.7 1.7M126 225.2l-2 2.1M128.3 223l-2 2M137.3 223l-2 2M141.8 223l-2 2M144.7 238l-2 2M144.7 220.1l-2 2M144.7 224.5l-2 2.1M144.7 229.1l-2 1.9"/>
<path d="M144.7 233.5l-2 2M35 244.4l-1.9 2M35 248.9l-1.9 2M35 253.4l-1.9 2M35 257.9l-1.9 2M46.4 242.1l-2 1.9M46.4 246.6l-2 2M46.4 251l-2 2M46.4 255.5l-2 2M125.8 257l-.1 .1M126 247.7l-.7 .7M144.7 242.5l-2 2"/>
<path d="M144.7 247l-2 2M144.7 251.5l-2 2M144.7 256l-2 2M35 262.4l-1.9 2M35 266.9l-1.9 2M38.4 268l-2 2M42.9 268l-2 2M46.4 260l-2 2M46.4 264.5l-2 2M47.4 268l-2 2M51.9 268l-2 2M56.4 268l-2 2"/>
<path d="M60.9 268l-2 2M65.4 268l-2 2M69.8 268l-1.9 2M74.4 268l-2 2M78.8 268l-2 2M83.3 268l-2 2M87.8 268l-2 2M92.3 268l-2 2M96.3 268.5l-1.5 1.5M101.3 268l-2 2M105.8 268l-2 2M110.3 268l-2 2"/>
<path d="M114.8 268l-2.1 2M119.2 268l-1.9 2M123.8 268l-2.1 2M125.1 266.6l-1.1 1.1M128.2 268l-2 2M132.7 268l-2 2M137.2 268l-2 2M141.7 268l-2 2M144.7 260.5l-2 2M144.7 265l-2 2M144.7 269.4l-.5 .6"/>
</g>
<path d="M274.2 91.6l-2.7-3a45.6 45.6 0 0 1 10.5-67l3.3-2.1 3.9-1.8 3.5-1.3 4.2-1.2 4.5-.8 4.5-.3 3.8 .1 4.2 .4 4.5 1 3.7 1.1 3.4 1.3 3.6 1.9 3.7 2.3 3.4 2.5 3.7 3.4 2.3 2.6 2.4 3.2 2.4 3.9 1.9 4 1.4 3.7 1.2 4.1 .7 3.8 .4 4.2v4.4l-.4 3.6-.8 4.7-1 3.4-1.6 4.4-1.7 3.5-2.3 3.7-2.2 3.1-2.9 3.2" fill="none" stroke="#000" stroke-width=".21"/>
<g font-size="8.7">
<text x="12.9" y="19.9">N</text>
<text x="158.6" y="19.9">N</text>
<text x="13.2" y="52">A</text>
<text x="158.7" y="52">A</text>
<text x="10.7" y="69.9">M</text>
<text x="159.3" y="69.9">M</text>
<text x="137.5" y="250.9">B</text>
</g>
<g font-size="8.7" fill="#191924">
<text x="275.1" y="118.8">DETAIL B</text>
<text x="265" y="127">SCALE 1 : 100</text>
<text x="153.7" y="158.5">SECTION</text>
<text x="290.4" y="211.3">SECTION</text>
<text x="166.1" y="246.1">SECTION</text>
</g>
<g font-size="8.4">
<text x="27.7" y="7.9">8</text>
<text x="82.7" y="7.9">7</text>
<text x="132.7" y="7.9">6</text>
<text x="182.7" y="7.9">5</text>
<text x="232.7" y="7.9">4</text>
<text x="282.7" y="7.9">3</text>
<text x="332.7" y="7.9">2</text>
<text x="387.7" y="7.9">1</text>
<text x="3" y="30.3">F</text>
<text x="413" y="30.3">F</text>
<text x="2.8" y="79.5">E</text>
<text x="412.8" y="79.5">E</text>
<text x="2" y="129.5">D</text>
<text x="412" y="129.5">D</text>
<text x="1.7" y="179.5">C</text>
<text x="411.7" y="179.5">C</text>
<text x="2.7" y="229.5">B</text>
<text x="412.7" y="229.5">B</text>
<text x="2" y="278.8">A</text>
<text x="412" y="278.8">A</text>
<text x="27.7" y="294.9">8</text>
<text x="82.7" y="294.9">7</text>
<text x="132.7" y="294.9">6</text>
<text x="182.7" y="294.9">5</text>
<text x="232.7" y="294.9">4</text>
<text x="282.7" y="294.9">3</text>
<text x="332.7" y="294.9">2</text>
<text x="387.7" y="294.9">1</text>
</g>
<g font-size="4.8" fill="#191924">
<text x="190.8" y="158.5">M-M</text>
<text x="161.9" y="166.7">SCALE 1 : 150</text>
<text x="327.5" y="211.3">N-N</text>
<text x="297.8" y="219.6">SCALE 1 : 150</text>
<text x="347.2" y="243.7">AC4</text>
<text x="203.2" y="246.1">A-A</text>
<text x="173.5" y="254.4">SCALE 1 : 150</text>
<text x="335.2" y="261.1">Jim Abad</text>
<text x="340.5" y="278">cii98-10182-AC4-01</text>
</g>
<text font-size="4.8" x="371.7" y="264.5">Centigrade Ind. Inc.</text>
<text font-size="3.9" x="400.9" y="275.5">A3</text>
<g font-size="2.8" fill="#191924">
<text x="270.8" y="18.6">400</text>
<text x="271.7" y="26.4" transform="rotate(-90 271.7 26.4)">255</text>
<text x="316.4" y="27.3" transform="rotate(-90 316.4 27.3)">150</text>
<text x="304" y="31.2" transform="rotate(-90 304 31.2)">430</text>
<text x="317.8" y="33.6" transform="rotate(-90 317.8 33.6)">600</text>
<text x="271.7" y="37.4" transform="rotate(-90 271.7 37.4)">707</text>
<text x="289.2" y="37.2" transform="rotate(-90 289.2 37.2)">200</text>
<text x="271.8" y="45.7" transform="rotate(-90 271.8 45.7)">707</text>
<text x="295.9" y="44.1" transform="rotate(-90 295.9 44.1)">1520</text>
<text x="307.4" y="47.1" transform="rotate(-90 307.4 47.1)">300</text>
<text x="317.8" y="43" transform="rotate(-90 317.8 43)">600</text>
<text x="332.8" y="44.7" transform="rotate(-90 332.8 44.7)">160</text>
<text x="349.8" y="44.2" transform="rotate(-90 349.8 44.2)">2736</text>
<text x="253.5" y="53" transform="rotate(-90 253.5 53)">6150</text>
<text x="317.8" y="51.8" transform="rotate(-90 317.8 51.8)">600</text>
<text x="272.2" y="54.9" transform="rotate(-90 272.2 54.9)">707</text>
<text x="295.8" y="59.7" transform="rotate(-90 295.8 59.7)">1650</text>
<text x="357.1" y="54.7" transform="rotate(-90 357.1 54.7)">300</text>
<text x="272.4" y="65.5" transform="rotate(-90 272.4 65.5)">707</text>
<text x="301.8" y="63.5">600</text>
<text x="272.3" y="73.8" transform="rotate(-90 272.3 73.8)">707</text>
<text x="295.9" y="77.8" transform="rotate(-90 295.9 77.8)">1520 150</text>
<text x="302.8" y="76.9">200</text>
<text x="349.4" y="75.8" transform="rotate(-90 349.4 75.8)">2736</text>
<text x="272.1" y="83.7" transform="rotate(-90 272.1 83.7)">707</text>
<text x="298.9" y="88.7" transform="rotate(-90 298.9 88.7)">430</text>
<text x="312.6" y="85.1">250</text>
<text x="289" y="94.5">1670</text>
<text x="301.8" y="95.3">600</text>
<text x="315.1" y="95.3">930</text>
<text x="326.8" y="95.3">1350</text>
<text x="95.6" y="97.6">4700</text>
<text x="273" y="99.9">150</text>
<text x="102.7" y="132.6" transform="rotate(-90 102.7 132.6)">1650</text>
<text x="45.7" y="138.7" transform="rotate(-90 45.7 138.7)">3150</text>
<text x="78.5" y="141.9" transform="rotate(-90 78.5 141.9)">900</text>
<text x="119" y="139.6" transform="rotate(-90 119 139.6)">486</text>
<text x="131.5" y="141.4" transform="rotate(-90 131.5 141.4)">750</text>
<text x="338.6" y="143.8">300</text>
<text x="17.9" y="154.8" transform="rotate(-90 17.9 154.8)">8400</text>
<text x="106.4" y="152.9">300</text>
<text x="119" y="150.6" transform="rotate(-90 119 150.6)">2584</text>
<text x="131.5" y="152" transform="rotate(-90 131.5 152)">1900</text>
<text x="312.6" y="155.3" transform="rotate(-90 312.6 155.3)">378</text>
<text x="369.5" y="151.8" transform="rotate(-90 369.5 151.8)">378</text>
<text x="131.5" y="161.3" transform="rotate(-90 131.5 161.3)">1250</text>
<text x="45.7" y="165.8" transform="rotate(-90 45.7 165.8)">5250</text>
<text x="78.4" y="163.1" transform="rotate(-90 78.4 163.1)">4700</text>
<text x="92.4" y="166.3">4700</text>
<text x="110.1" y="162.5" transform="rotate(-90 110.1 162.5)">566</text>
<text x="312.6" y="166.8" transform="rotate(-90 312.6 166.8)">2736</text>
<text x="369.5" y="165.9" transform="rotate(-90 369.5 165.9)">2736</text>
<text x="119" y="172.6" transform="rotate(-90 119 172.6)">2584</text>
<text x="131.5" y="171.9" transform="rotate(-90 131.5 171.9)">1900</text>
<text x="78.4" y="178.6" transform="rotate(-90 78.4 178.6)">850</text>
<text x="131.5" y="179.8" transform="rotate(-90 131.5 179.8)">650</text>
<text x="312.6" y="176.2" transform="rotate(-90 312.6 176.2)">400</text>
<text x="369.5" y="176.4" transform="rotate(-90 369.5 176.4)">400</text>
<text x="40.5" y="190.8">2450</text>
<text x="58.9" y="190.7">2500</text>
<text x="87.8" y="190.7">6300</text>
<text x="116.5" y="190.7">1200</text>
<text x="119" y="186.5" transform="rotate(-90 119 186.5)">230</text>
<text x="131.6" y="190.7">2500</text>
<text x="312.6" y="188.9" transform="rotate(-90 312.6 188.9)">2736</text>
<text x="369.5" y="188.9" transform="rotate(-90 369.5 188.9)">2736</text>
<text x="326.3" y="201.6">2500</text>
<text x="345.6" y="201.6">2500</text>
<text x="369.5" y="201.4" transform="rotate(-90 369.5 201.4)">200</text>
<text x="77.3" y="222.9" transform="rotate(-90 77.3 222.9)">1950</text>
<text x="25.6" y="241" transform="rotate(-90 25.6 241)">8400</text>
<text x="131.3" y="241.5" transform="rotate(-90 131.3 241.5)">2736</text>
<text x="96.1" y="250.8" transform="rotate(-90 96.1 250.8)">6150</text>
<text x="120.5" y="250" transform="rotate(-90 120.5 250)">300</text>
<text x="131.3" y="260.5" transform="rotate(-90 131.3 260.5)">2736</text>
<text x="36.3" y="278.6">1400</text>
<text x="60.5" y="278.6">5800</text>
<text x="96.1" y="278.6">4500</text>
<text x="116.5" y="278.6">1350</text>
<text x="130.8" y="278.6">2500</text>
</g>
<g font-size="2.8">
<text x="283.5" y="255.9">E.Beygi</text>
<text x="316.7" y="255.9">10/2019</text>
<text x="282.9" y="259.3">D. Dehghani</text>
<text x="282.9" y="263.6">D. Dehghani</text>
<text x="316.7" y="260.1">10/2019</text>
<text x="316.7" y="264.3">10/2019</text>
</g>
<g font-size="2.1">
<text x="277" y="225.8">Note:</text>
<text x="275" y="234.9">UNLESS OTHERWISE SPECIFIED:</text>
<text x="275" y="237.4">DIMENSIONS ARE IN MILLIMETERS</text>
<text x="275" y="239.9">SURFACE FINISH:</text>
<text x="311.3" y="234.5">DEBURR AND</text>
<text x="311.3" y="237">BREAK SHARP</text>
<text x="311.3" y="239.5">EDGES</text>
<text x="342.6" y="235.9">DO NOT SCALE DRAWING</text>
<text x="391" y="236.5">REVISION:</text>
<text x="403.9" y="236.5">00</text>
<text x="275" y="242.4">TOLERANCES:</text>
<text x="276.6" y="244.9">LINEAR:</text>
<text x="330.2" y="242.4">TITLE:</text>
<text x="391.9" y="243.6">QTY:</text>
<text x="276.6" y="247.4">ANGULAR:</text>
<text x="288.5" y="251.7">NAME</text>
<text x="304.2" y="251.7">SIGNATURE</text>
<text x="319.6" y="251.7">DATE</text>
<text x="274.8" y="255.8">DRAWN</text>
<text x="275.1" y="260.1">CHK'D</text>
<text x="274.6" y="264.2">APPV'D</text>
<text x="275.3" y="268.5">QC</text>
<text x="275" y="273">MATERIAL:</text>
<text x="302.1" y="273">MATERIAL STD.</text>
<text x="330" y="272.5">DWG NO.</text>
<text x="275.6" y="285.6">WEIGHT:</text>
<text x="330.1" y="285.6">SCALE:1:200</text>
<text x="374.5" y="285.6">SHEET 2 OF 4</text>
</g>
</svg>
